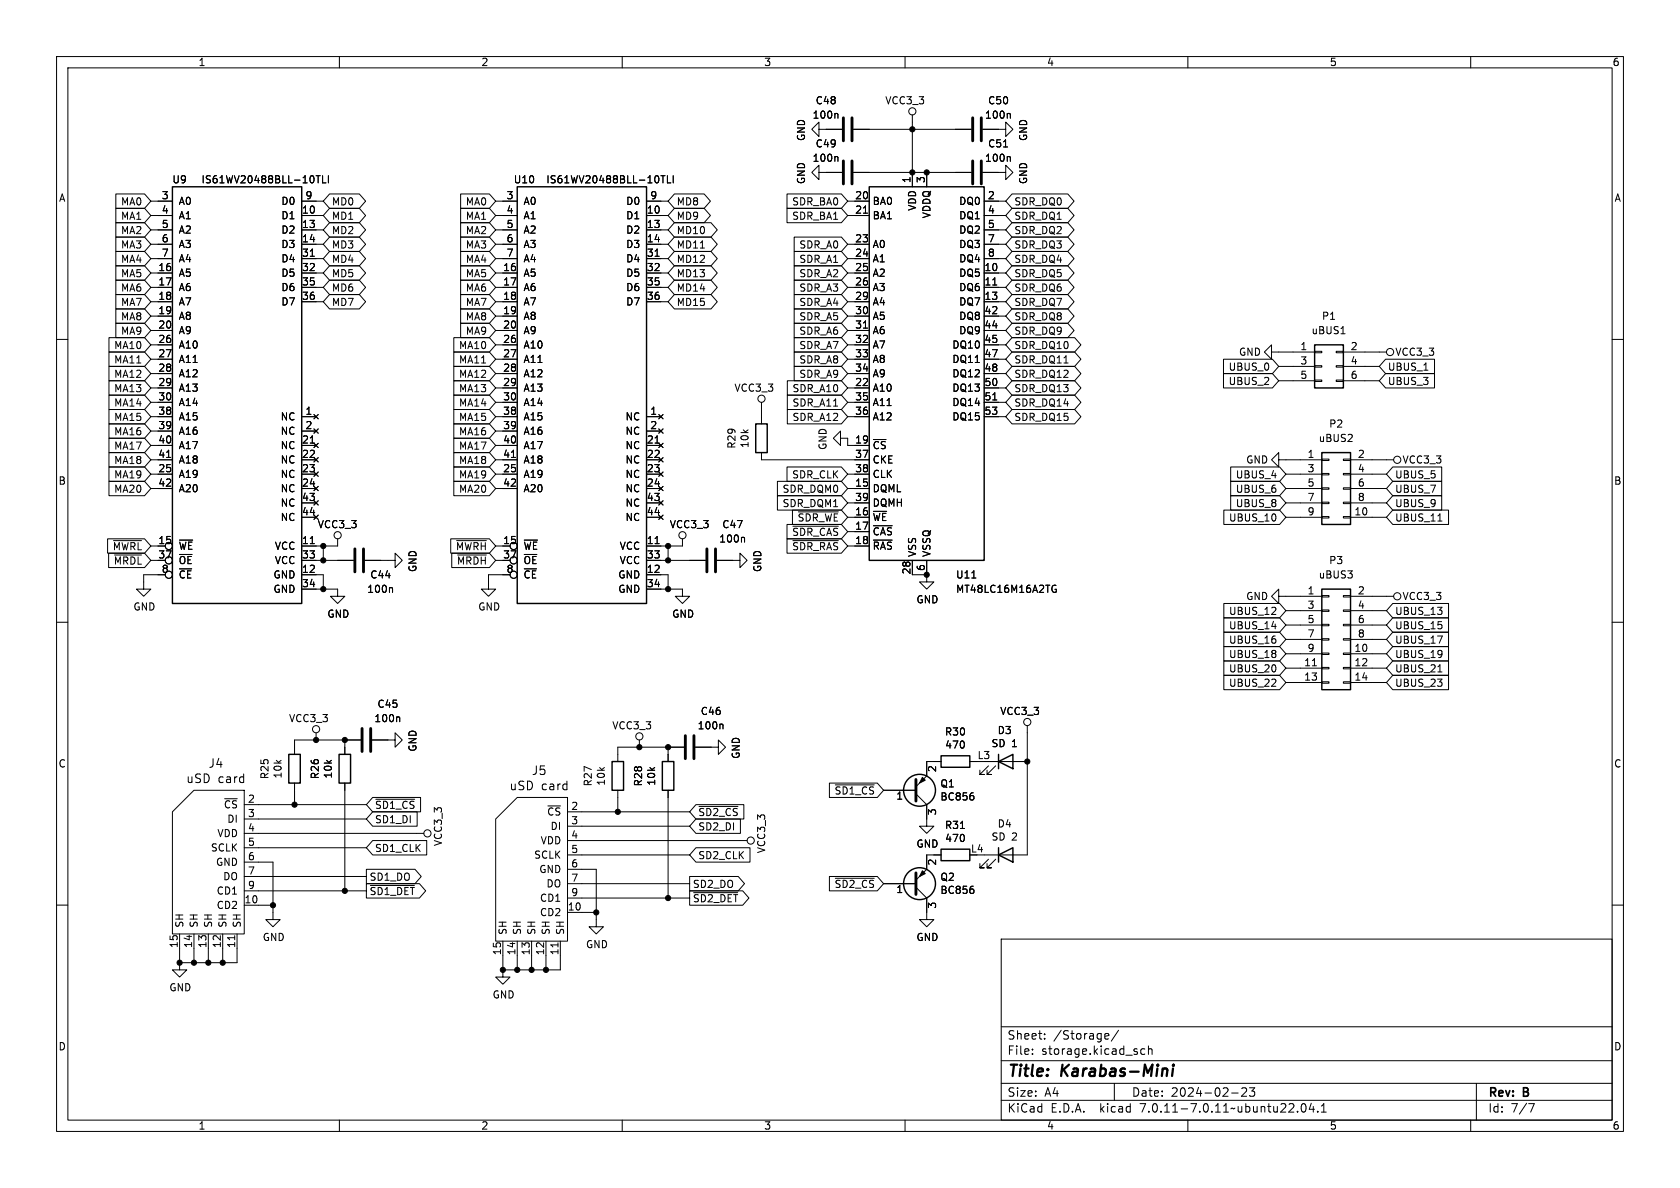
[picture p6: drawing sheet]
<svg xmlns="http://www.w3.org/2000/svg" width="297mm" height="210mm" viewBox="0 0 297 210" stroke-linecap="round" stroke-linejoin="round" font-family="sans-serif">
<g fill="none" stroke="#000" stroke-width=".18">
<path d="M10 10h277v190h-277zM12 12h273v186h-273zM60 10v2M110 10v2M160 10v2M210 10v2M260 10v2M20.5 39.4h5.1l1.1 1.2-1.1 1.3h-5.1zM20.5 34.3h5.1l1.1 1.3-1.1 1.2h-5.1zM20.5 36.8h5.1l1.1 1.3-1.1 1.3h-5.1zM26.7 38.1h3.8M26.7 35.6h3.8"/>
<path d="M53.3 38.1h3.8M53.3 35.6h3.8M55.9 31.1h.7M56.2 31.1v1.2M57 31.1v1.2h.6M58.1 31.1v1.2M58.3 34.3h5.2l1.1 1.3-1.1 1.2h-5.2l-1.2-1.2zM58.3 39.4h5.2l1.1 1.2-1.1 1.3h-5.2l-1.2-1.3zM58.3 36.8h5.2l1.1 1.3-1.1 1.3h-5.2l-1.2-1.3zM81.4 39.4h5.1l1.1 1.2-1.1 1.3h-5.1zM81.4 36.8h5.1l1.1 1.3-1.1 1.3h-5.1zM81.4 34.3h5.1l1.1 1.3-1.1 1.2h-5.1z"/>
<path d="M87.6 38.1h3.8M87.6 35.6h3.8M114.3 38.1h3.8M114.3 35.6h3.8M116.8 31.1h.8M117.2 31.1v1.2M118 31.1v1.2h.6M119 31.1v1.2M119.2 36.8h5.3l1.1 1.3-1.1 1.3h-5.3l-1.1-1.3zM119.2 39.4h6.5l1.1 1.2-1.1 1.3h-6.5l-1.1-1.3zM119.2 34.3h5.3l1.1 1.3-1.1 1.2h-5.3l-1.1-1.2zM139.1 36.8h9.6l1.2 1.3-1.2 1.3h-9.6z"/>
<path d="M139.1 34.3h9.6l1.2 1.3-1.2 1.2h-9.6zM144.8 22.9v-1.3l-1.3 1.3 1.3 1.2v-1.2h4M144.8 30.5v-1.3l-1.3 1.3 1.3 1.3v-1.3h4M148 20.1l.1 .1v.7M148 27.7l.1 .2v.6M149.9 38.1h3.8M149.9 35.6h3.8M150.9 22.9h20.8M150.9 30.5h20.8M152.6 37.7h.8M161.3 20.3v12.7M163.8 30.5v2.5"/>
<path d="M173.7 30.5h4.1v1.3l1.3-1.3-1.3-1.3v1.3M173.7 22.9h4.1v1.2l1.3-1.2-1.3-1.3v1.3M174 38.1h3.8M174 35.6h3.8M177.4 26h.7M178.4 27.7l.2 .2v.6M178.4 20.1l.2 .1v.7M178.9 39.4h9.9l1.1 1.2-1.1 1.3h-9.9l-1.1-1.3zM178.9 34.3h9.9l1.1 1.3-1.1 1.2h-9.9l-1.1-1.2zM178.9 36.8h9.9l1.1 1.3-1.1 1.3h-9.9l-1.1-1.3zM10 60h2M19.3 59.7h6.3l1.1 1.3-1.1 1.2h-6.3z"/>
<path d="M20.5 54.6h5.1l1.1 1.3-1.1 1.3h-5.1zM20.5 52.1h5.1l1.1 1.2-1.1 1.3h-5.1zM20.5 41.9h5.1l1.1 1.3-1.1 1.3h-5.1zM20.5 47h5.1l1.1 1.3-1.1 1.2h-5.1zM20.5 49.5h5.1l1.1 1.3-1.1 1.3h-5.1zM20.5 44.4h5.1l1.1 1.3-1.1 1.3h-5.1zM20.5 57.1h5.1l1.1 1.3-1.1 1.3h-5.1zM26.7 40.6h3.8M26.7 43.2h3.8M26.7 48.3h3.8M26.7 50.8h3.8M26.7 53.3h3.8"/>
<path d="M26.7 55.9h3.8M26.7 58.4h3.8M26.7 45.7h3.8M53.3 40.6h3.8M53.3 43.2h3.8M53.3 48.3h3.8M53.3 50.8h3.8M53.3 53.3h3.8M53.3 45.7h3.8M54.9 45.3h.7M58.3 52.1h5.2l1.1 1.2-1.1 1.3h-5.2l-1.2-1.3zM58.3 44.4h5.2l1.1 1.3-1.1 1.3h-5.2l-1.2-1.3z"/>
<path d="M58.3 41.9h5.2l1.1 1.3-1.1 1.3h-5.2l-1.2-1.3zM58.3 47h5.2l1.1 1.3-1.1 1.2h-5.2l-1.2-1.2zM58.3 49.5h5.2l1.1 1.3-1.1 1.3h-5.2l-1.2-1.3zM80.2 59.7h6.3l1.1 1.3-1.1 1.2h-6.3zM81.4 57.1h5.1l1.1 1.3-1.1 1.3h-5.1zM81.4 44.4h5.1l1.1 1.3-1.1 1.3h-5.1zM81.4 41.9h5.1l1.1 1.3-1.1 1.3h-5.1zM81.4 52.1h5.1l1.1 1.2-1.1 1.3h-5.1zM81.4 54.6h5.1l1.1 1.3-1.1 1.3h-5.1zM81.4 47h5.1l1.1 1.3-1.1 1.2h-5.1zM81.4 49.5h5.1l1.1 1.3-1.1 1.3h-5.1zM87.6 40.6h3.8"/>
<path d="M87.6 43.2h3.8M87.6 48.3h3.8M87.6 50.8h3.8M87.6 53.3h3.8M87.6 55.9h3.8M87.6 58.4h3.8M87.6 45.7h3.8M114.3 40.6h3.8M114.3 43.2h3.8M114.3 48.3h3.8M114.3 50.8h3.8M114.3 53.3h3.8"/>
<path d="M114.3 45.7h3.8M115.8 45.3h.7M119.2 52.1h6.5l1.1 1.2-1.1 1.3h-6.5l-1.1-1.3zM119.2 47h6.5l1.1 1.3-1.1 1.2h-6.5l-1.1-1.2zM119.2 49.5h6.5l1.1 1.3-1.1 1.3h-6.5l-1.1-1.3zM119.2 44.4h6.5l1.1 1.3-1.1 1.3h-6.5l-1.1-1.3zM119.2 41.9h6.5l1.1 1.3-1.1 1.3h-6.5l-1.1-1.3zM123.8 43.9h.7M140.4 44.4h8.3l1.2 1.3-1.2 1.3h-8.3zM140.4 41.9h8.3l1.2 1.3-1.2 1.3h-8.3zM140.4 47h8.3l1.2 1.3-1.2 1.2h-8.3zM140.4 57.1h8.3l1.2 1.3-1.2 1.3h-8.3z"/>
<path d="M140.4 49.5h8.3l1.2 1.3-1.2 1.3h-8.3zM140.4 59.7h8.3l1.2 1.3-1.2 1.2h-8.3zM140.4 52.1h8.3l1.2 1.2-1.2 1.3h-8.3zM140.4 54.6h8.3l1.2 1.3-1.2 1.3h-8.3zM149.9 43.2h3.8M149.9 48.3h3.8M149.9 50.8h3.8M149.9 53.3h3.8M149.9 55.9h3.8M149.9 58.4h3.8M149.9 45.7h3.8M152.6 58h.8"/>
<path d="M174 40.6h3.8M174 43.2h3.8M174 48.3h3.8M174 50.8h3.8M174 53.3h3.8M174 55.9h3.8M174 58.4h3.8M174 45.7h3.8M175.5 50.4h.7M178.9 57.1h9.9l1.1 1.3-1.1 1.3h-9.9l-1.1-1.3zM178.9 47h9.9l1.1 1.3-1.1 1.2h-9.9l-1.1-1.2zM178.9 41.9h9.9l1.1 1.3-1.1 1.3h-9.9l-1.1-1.3z"/>
<path d="M178.9 44.4h9.9l1.1 1.3-1.1 1.3h-9.9l-1.1-1.3zM178.9 49.5h9.9l1.1 1.3-1.1 1.3h-9.9l-1.1-1.3zM178.9 54.6h9.9l1.1 1.3-1.1 1.3h-9.9l-1.1-1.3zM178.9 59.7h11.1l1.1 1.3-1.1 1.2h-11.1l-1.1-1.2zM178.9 52.1h9.9l1.1 1.2-1.1 1.3h-9.9l-1.1-1.3zM237.1 59h.7M285 60h2M19.3 72.4h6.3l1.1 1.3-1.1 1.2h-6.3zM19.3 69.8h6.3l1.1 1.3-1.1 1.3h-6.3zM19.3 77.5h6.3l1.1 1.2-1.1 1.3h-6.3zM19.3 74.9h6.3l1.1 1.3-1.1 1.3h-6.3zM19.3 67.3h6.3l1.1 1.3-1.1 1.3h-6.3z"/>
<path d="M19.3 64.8h6.3l1.1 1.2-1.1 1.3h-6.3zM19.3 62.2h6.3l1.1 1.3-1.1 1.3h-6.3zM26.7 73.7h3.8M26.7 76.2h3.8M26.7 78.7h3.8M26.7 61h3.8M26.7 63.5h3.8M26.7 66h3.8M26.7 68.6h3.8M26.7 71.1h3.8M53.3 73.7h2.6M53.3 76.2h2.6"/>
<path d="M53.3 78.7h2.6M54.9 78.3h.7M55.5 73.3l.8 .7M55.5 75.8l.8 .8M55.5 78.4l.8 .7M56.3 73.3l-.8 .7M56.3 75.8l-.8 .8M56.3 78.4l-.8 .7M80.2 64.8h6.3l1.1 1.2-1.1 1.3h-6.3zM80.2 72.4h6.3l1.1 1.3-1.1 1.2h-6.3zM80.2 77.5h6.3l1.1 1.2-1.1 1.3h-6.3zM80.2 74.9h6.3l1.1 1.3-1.1 1.3h-6.3z"/>
<path d="M80.2 69.8h6.3l1.1 1.3-1.1 1.3h-6.3zM80.2 67.3h6.3l1.1 1.3-1.1 1.3h-6.3zM80.2 62.2h6.3l1.1 1.3-1.1 1.3h-6.3zM87.6 73.7h3.8M87.6 76.2h3.8M87.6 78.7h3.8M87.6 61h3.8M87.6 63.5h3.8M87.6 66h3.8M87.6 68.6h3.8M87.6 71.1h3.8M114.3 73.7h2.5"/>
<path d="M114.3 76.2h2.5M114.3 78.7h2.5M115.8 78.3h.7M116.5 73.3l.7 .7M116.5 75.8l.7 .8M116.5 78.4l.7 .7M117.2 73.3l-.7 .7M117.2 75.8l-.7 .8M117.2 78.4l-.7 .7M134.6 71.1v3.8M139.2 67.3h9.5l1.2 1.3-1.2 1.3h-9.5zM139.2 69.8h9.5l1.2 1.3-1.2 1.3h-9.5z"/>
<path d="M139.2 72.4h9.5l1.2 1.3-1.2 1.2h-9.5zM140.4 64.8h8.3l1.2 1.2-1.2 1.3h-8.3zM140.4 62.2h8.3l1.2 1.3-1.2 1.3h-8.3zM148.6 77.5v-1.3l-1.3 1.3 1.3 1.2v-1.2h1.3v1.2h3.8M149.9 73.7h3.8M149.9 61h3.8M149.9 63.5h3.8M149.9 66h3.8M149.9 68.6h3.8M149.9 71.1h3.8M174 73.7h3.8M174 61h3.8"/>
<path d="M174 63.5h3.8M174 66h3.8M174 68.6h3.8M174 71.1h3.8M175.5 70.7h.7M178.9 64.8h11.1l1.1 1.2-1.1 1.3h-11.1l-1.1-1.3zM178.9 62.2h11.1l1.1 1.3-1.1 1.3h-11.1l-1.1-1.3zM178.9 69.8h11.1l1.1 1.3-1.1 1.3h-11.1l-1.1-1.3zM178.9 67.3h11.1l1.1 1.3-1.1 1.3h-11.1l-1.1-1.3zM178.9 72.4h11.1l1.1 1.3-1.1 1.2h-11.1l-1.1-1.2zM216.3 63.5h8.6l1.2 1.3-1.2 1.2h-8.6zM216.3 66h8.6l1.2 1.3-1.2 1.3h-8.6z"/>
<path d="M224.8 62.2v-1.2l-1.3 1.2 1.3 1.3v-1.3h7.6M226.1 64.8h6.3M226.1 67.3h6.3M232.4 67.2h1.3v.2h-1.3zM232.4 64.6h1.3v.3h-1.3zM232.4 62.1h1.3v.3h-1.3zM236.2 67.2h1.3v.2h-1.3zM236.2 64.6h1.3v.3h-1.3zM236.2 62.1h1.3v.3h-1.3zM237.5 62.2h7.6M237.5 64.8h6.3M237.5 67.3h6.3"/>
<path d="M245 63.5h8.6v2.5h-8.6l-1.2-1.2zM245 66h8.6v2.6h-8.6l-1.2-1.3zM251.7 65.4h.7M19 95.2h6.6l1.1 1.3-1.1 1.3h-6.6zM19.2 97.8h6.4l1.1 1.3-1.1 1.2h-6.4zM19.3 82.5h6.3l1.1 1.3-1.1 1.3h-6.3zM19.3 85.1h6.3l1.1 1.3-1.1 1.2h-6.3zM19.3 80h6.3l1.1 1.3-1.1 1.3h-6.3zM20.1 95.6h4.9M20.2 98.1h4.8M26.7 81.3h3.8M26.7 99.1h1.2"/>
<path d="M26.7 83.8h3.8M26.7 86.4h3.8M29.5 80.9h.7M31.7 95.5h2.4M53.3 81.3h2.6M53.3 99.1h9.2M53.3 91.4h2.6M53.3 83.8h2.6M53.3 86.4h2.6M53.3 88.9h2.6M54.9 96.1h.7M55.5 80.9l.8 .8"/>
<path d="M55.5 83.4l.8 .8M55.5 86l.8 .7M55.5 88.5l.8 .8M55.5 91.1l.8 .7M56.3 80.9l-.8 .8M56.3 83.4l-.8 .8M56.3 86l-.8 .7M56.3 88.5l-.8 .8M56.3 91.1l-.8 .7M57.1 96.5v2.6M59.7 95.3v1.2h-6.4M64.5 99.1h5.3v1.2l1.3-1.2-1.3-1.3v1.3"/>
<path d="M79.7 95.2h6.8l1.1 1.3-1.1 1.3h-6.8zM79.9 97.8h6.6l1.1 1.3-1.1 1.2h-6.6zM80.2 80h6.3l1.1 1.3-1.1 1.3h-6.3zM80.2 85.1h6.3l1.1 1.3-1.1 1.2h-6.3zM80.2 82.5h6.3l1.1 1.3-1.1 1.3h-6.3zM80.7 95.6h5.3M80.9 98.1h5.1M87.6 81.3h3.8M87.6 99.1h1.3M87.6 83.8h3.8M87.6 86.4h3.8M90.4 80.9h.7"/>
<path d="M92.7 95.5h2.3M114.3 81.3h2.5M114.3 99.1h10.4M114.3 91.4h2.5M114.3 83.8h2.5M114.3 86.4h2.5M114.3 88.9h2.5M115.8 96.1h.7M116.5 80.9l.7 .8M116.5 83.4l.7 .8M116.5 86l.7 .7M116.5 88.5l.7 .8"/>
<path d="M116.5 91.1l.7 .7M117.2 80.9l-.7 .8M117.2 83.4l-.7 .8M117.2 86l-.7 .7M117.2 88.5l-.7 .8M117.2 91.1l-.7 .7M118.1 96.5v2.6M120.6 95.3v1.2h-6.3M126.7 99.1h4.1v1.2l1.3-1.2-1.3-1.3v1.3M131.4 95l.2 .2v.6M134.6 80v1.3h19.1M137.4 87.6h11.3l1.2 1.3-1.2 1.3h-11.3z"/>
<path d="M137.4 85.1h11.3l1.2 1.3-1.2 1.2h-11.3zM139.1 95.2h9.6l1.2 1.3-1.2 1.3h-9.6zM139.1 82.5h9.6l1.2 1.3-1.2 1.3h-9.6zM139.1 92.7h9.6l1.2 1.3-1.2 1.3h-9.6zM140.1 90.2h8.6l1.2 1.2-1.2 1.3h-8.6zM140.2 95.6h8M140.2 93h8M141.1 90.5h7.1M149.9 83.8h3.8M149.9 86.4h3.8M149.9 88.9h3.8M149.9 96.5h3.8"/>
<path d="M149.9 94h3.8M151.1 91.4h2.6M154.4 95.5h3.3M154.4 92.9h3.3M161.3 99.1v2.5h2.5M163.8 99.1v2.5M216.4 90.2h9.8l1.1 1.2-1.1 1.3h-9.8zM217.6 85.1h8.6l1.1 1.3-1.1 1.2h-8.6zM217.6 82.5h8.6l1.1 1.3-1.1 1.3h-8.6zM217.6 87.6h8.6l1.1 1.3-1.1 1.3h-8.6zM226.1 81.3v-1.3l-1.3 1.3 1.3 1.3v-1.3h7.6M227.3 91.4h6.4"/>
<path d="M227.3 83.8h6.4M227.3 86.4h6.4M227.3 88.9h6.4M233.7 91.3h1.2v.3h-1.2zM233.7 88.8h1.2v.2h-1.2zM233.7 86.2h1.2v.3h-1.2zM233.7 83.7h1.2v.2h-1.2zM233.7 81.2h1.2v.2h-1.2zM237.5 91.3h1.3v.3h-1.3zM237.5 88.8h1.3v.2h-1.3zM237.5 86.2h1.3v.3h-1.3zM237.5 83.7h1.3v.2h-1.3z"/>
<path d="M237.5 81.2h1.3v.2h-1.3zM238.8 81.3h7.6M238.8 91.4h6.3M238.8 83.8h6.3M238.8 86.4h6.3M238.8 88.9h6.3M246.2 90.2h9.9v2.5h-9.9l-1.1-1.3zM246.2 87.6h8.7v2.6h-8.7l-1.1-1.3zM246.2 85.1h8.7v2.5h-8.7l-1.1-1.2zM246.2 82.5h8.7v2.6h-8.7l-1.1-1.3zM254.2 92.1h.7M10 110h2"/>
<path d="M29.2 101.6h-3.8v2.5h1.3l-1.3 1.3-1.3-1.3h1.3M53.3 104.1h6.4v1.3h1.3l-1.3 1.3-1.3-1.3h1.3M53.3 101.6h3.8v2.5M69.2 103.9l.2 .2v.6M90.2 101.6h-3.8v2.5h1.2l-1.2 1.3-1.3-1.3h1.3M114.3 104.1h6.3v1.3h1.3l-1.3 1.3-1.2-1.3h1.2M114.3 101.6h3.8v2.5M163.8 101.6v1.3h1.3l-1.3 1.2-1.2-1.2h1.2M171.8 102.2h.7M186.2 103.5h.5M186.5 104.2h.2v.4l-.2 .1h-.3M216.4 111.8h9.8l1.1 1.2-1.1 1.3h-9.8z"/>
<path d="M216.4 119.4h9.8l1.1 1.3-1.1 1.2h-9.8zM216.4 106.7h9.8l1.1 1.3-1.1 1.2h-9.8zM216.4 116.8h9.8l1.1 1.3-1.1 1.3h-9.8zM216.4 114.3h9.8l1.1 1.3-1.1 1.2h-9.8zM216.4 109.2h9.8l1.1 1.3-1.1 1.3h-9.8zM224.8 110.7h.8M226.1 105.4v-1.3l-1.3 1.3 1.3 1.3v-1.3h7.6M227.3 115.6h6.4M227.3 118.1h6.4M227.3 108h6.4M227.3 110.5h6.4M227.3 113h6.4"/>
<path d="M232 117.7h.7M233.7 118h1.2v.2h-1.2zM233.7 115.4h1.2v.3h-1.2zM233.7 112.9h1.2v.3h-1.2zM233.7 110.4h1.2v.2h-1.2zM233.7 107.8h1.2v.3h-1.2zM233.7 105.3h1.2v.2h-1.2zM237.5 118h1.3v.2h-1.3zM237.5 115.4h1.3v.3h-1.3zM237.5 112.9h1.3v.3h-1.3zM237.5 110.4h1.3v.2h-1.3zM237.5 107.8h1.3v.3h-1.3z"/>
<path d="M237.5 105.3h1.3v.2h-1.3zM238.8 105.4h7.6M238.8 115.6h6.3M238.8 118.1h6.3M238.8 108h6.3M238.8 110.5h6.3M238.8 113h6.3M246.2 114.3h9.9v2.5h-9.9l-1.1-1.2zM246.2 116.8h9.9v2.6h-9.9l-1.1-1.3zM246.2 119.4h9.9v2.5h-9.9l-1.1-1.2zM246.2 111.8h9.9v2.5h-9.9l-1.1-1.3zM246.2 109.2h9.9v2.6h-9.9l-1.1-1.3z"/>
<path d="M246.2 106.7h9.9v2.5h-9.9l-1.1-1.2zM254.1 112.4h.9l-.6 1.3M254.2 118.8h.7M285 110h2M52.1 138.4v3.8M55.9 129.5v1.3M61 130.8v2.6M61 138.4v19.1M63.8 130.8h-11.7v2.6M65.8 130.8h4v1.3l1.3-1.3-1.3-1.3v1.3M70.5 126.7l.2 .2v.7M109.2 139.7v3.8"/>
<path d="M113 130.8v1.3M118.1 132.1v2.5M118.1 139.7v19.1M120.9 132.1h-11.7v2.5M122.9 132.1h4.1v1.3l1.3-1.3-1.3-1.3v1.3M127.6 128l.2 .2v.6M146.6 138.4h8.5l1.1 1.3-1.1 1.3h-8.5zM147.7 138.7h6.9M156.2 139.7h5.7M166.4 134.6h-2.6v2.6l-1.9 1.9M171.4 134.6h1.3M174 134.6h7.6"/>
<path d="M174.8 135.4l-1.6 1.5h.8h-.8v-.8M176 135.4l-1.5 1.5h.8h-.8v-.8M181.6 128.3v22.8h-7.6M227.3 120.7h6.4M233.7 120.5h1.2v.3h-1.2zM237.5 120.5h1.3v.3h-1.3zM238.8 120.7h6.3M10 160h2M30.5 143.5l3.8-3.8h8.9v25.4h-12.7zM43.2 152.4h5.1v10.2h1.2l-1.2 1.2-1.3-1.2h1.3M43.2 142.2h21.6M43.2 144.8h21.6"/>
<path d="M43.2 147.3h31.7M43.2 149.9h21.6M43.2 154.9h21.6M43.2 157.5h21.6M64.8 153.7h8.6l1.1 1.2-1.1 1.3h-8.6zM64.8 156.2h9.3l1.2 1.3-1.2 1.3h-9.3zM65.5 156.5h7.8M65.9 141h8.5v2.5h-8.5l-1.1-1.3zM65.9 143.5h7.8v2.6h-7.8l-1.1-1.3zM65.9 148.6h9.5v2.5h-9.5l-1.1-1.2zM66.4 141.3h6.9M87.6 144.8l3.8-3.8h8.9v25.4h-12.7z"/>
<path d="M100.3 153.7h5.1v10.1h1.3l-1.3 1.3-1.3-1.3h1.3M100.3 151.1h21.6M100.3 156.2h21.6M100.3 148.6h31.8M100.3 143.5h21.6M100.3 146.1h21.6M100.3 158.8h21.6M121.9 157.5h9.4l1.1 1.3-1.1 1.2h-9.4zM121.9 154.9h8.6l1.1 1.3-1.1 1.3h-8.6zM122.6 157.8h7.8M123 144.8h7.9v2.5h-7.9l-1.1-1.2zM123 142.2h8.5v2.6h-8.5l-1.1-1.3z"/>
<path d="M123 149.9h9.6v2.5h-9.6l-1.1-1.3zM123.6 142.6h6.9M146.6 154.9h8.5l1.1 1.3-1.1 1.3h-8.5zM147.7 155.3h6.9M156.2 156.2h5.7M161.9 156.8l1.9 2v3.8h1.3l-1.3 1.2-1.2-1.2h1.2M161.9 140.3l1.9 1.9v3.9h1.3l-1.3 1.2-1.2-1.2h1.2M166.4 151.1h-2.6v2.6l-1.9 1.9M169.8 146.5h.7M172.1 157.2l.1 .2-.1 .5M172.1 140.7l.1 .2-.1 .5M174.8 151.9l-1.6 1.5h.8h-.8v-.7"/>
<path d="M176 151.9l-1.5 1.5h.8h-.8v-.7M285 160h2M31.7 170.2v1.3h1.3l-1.3 1.2-1.2-1.2h1.2M31.7 165.1v5.1M34.3 165.1v5.1M36.8 165.1v5.1M39.4 165.1v5.1M41.5 165.4v.7M41.9 165.1v5.1h-10.2M43.2 160h5.1M88.9 171.5v1.2h1.3l-1.3 1.3-1.3-1.3h1.3M88.9 166.4v5.1"/>
<path d="M91.4 166.4v5.1M94 166.4v5.1M96.5 166.4v5.1M98.6 166.7v.7M99.1 166.4v5.1h-10.2M100.3 161.3h5.1M177 166h108v32h-108zM60 198v2M110 198v2M160 198v2M177 194.5h108M177 191.5h108"/>
<path d="M177 187.5h108M177 181.5h108M182.5 186.3v.1M182.5 185.5v.1M184.7 183.6v.1M184.7 182.8v.1M195.4 183.6h.6M195.4 182.8l.4-.1 .2 .4-.7 .1M197 191.5v3M197.7 182.1l-1.2 2M202.4 185.5l-.4-.1-.3 .3v.4l.1 .2h.6M203 185.5l.2-.1 .4 .1 .1 .9"/>
<path d="M203 184.9v1.5M210 198v2M217.7 193.2h1.2M219.5 192.4l.6-.1 .2 .1 .1 .3-.9 1.1h.9M220.9 192.3h.9l-.5 .6 .4 .1v.7l-.2 .1h-.4l-.2-.1M229.4 196.5v.1M230.2 195.2l.2-.1a.81 .81 0 0 1 .6 .6 .81 .81 0 0 1-.3 .8l-.2 .1a.81 .81 0 0 1-.3-1.4zM231.8 195l-.3 1.1h.9M232.2 195.6v1M233 196.5v.1M233.6 196.6h.9M233.6 195.5l.4-.4v1.5"/>
<path d="M260 198v2M261 191.5v6.5M270.2 195.1h1l-.6 1.5"/>
<circle cx="161.3" cy="19.7" r=".63"/>
<circle cx="134.6" cy="70.5" r=".63"/>
<circle cx="245.7" cy="62.2" r=".63"/>
<circle cx="29.8" cy="99.1" r=".63"/>
<circle cx="29.8" cy="96.5" r=".63"/>
<circle cx="59.7" cy="94.6" r=".63"/>
<circle cx="90.8" cy="96.5" r=".63"/>
<circle cx="90.8" cy="99.1" r=".63"/>
<circle cx="120.6" cy="94.6" r=".63"/>
<circle cx="247" cy="81.3" r=".63"/>
<circle cx="29.8" cy="101.6" r=".63"/>
<circle cx="90.8" cy="101.6" r=".63"/>
<circle cx="247" cy="105.4" r=".63"/>
<circle cx="55.9" cy="128.9" r=".63"/>
<circle cx="113" cy="130.2" r=".63"/>
<circle cx="181.6" cy="127.6" r=".63"/>
<circle cx="75.6" cy="147.3" r=".63"/>
<circle cx="132.7" cy="148.6" r=".63"/>
</g>
<path d="M206.3 189v1.2M207.4 188.9l-.2 1.3M207.5 188.2l-.1 .2M207.5 188.2l-.2 .1 .1 .1M207.5 188.2v.1l-.1 .1" fill="none" stroke="#000" stroke-width=".4"/>
<g fill="none" stroke="#000" stroke-width=".51">
<path d="M149.1 20.8v4.1M149.1 28.4v4.1M150.6 20.8v4.1M150.6 28.4v4.1M172 20.8v4.1M172 28.4v4.1M173.5 20.8v4.1M173.5 28.4v4.1M62.7 97v4.1M64.3 97v4.1M125 97v4.1M126.5 97v4.1"/>
<path d="M64 128.8v4M65.5 128.8v4M121.2 130v4.1M122.7 130v4.1M161.9 137.8v3.8M161.9 154.3v3.8"/>
</g>
<g fill="none" stroke="#000" stroke-width=".25">
<path d="M30.5 33h22.8v73.7h-22.8zM91.4 33h22.9v73.7h-22.9zM153.7 33h20.3v66.1h-20.3zM133.6 74.9h2v5.1h-2zM232.4 61h5.1v7.6h-5.1zM233.7 80h5.1v12.7h-5.1zM233.7 104.1h5.1v17.8h-5.1zM51.1 133.4h2v5h-2zM59.9 133.4h2.1v5h-2.1zM108.2 134.6h2v5.1h-2zM117.1 134.6h2v5.1h-2zM166.4 133.6h5v2h-5z"/>
<path d="M176.5 134.6l2.6-1.2v2.5zM176.5 133.4v2.5M166.4 150.1h5v2h-5zM176.5 151.1l2.6-1.2v2.5zM176.5 149.9v2.5"/>
<circle cx="162.6" cy="139.7" r="2.82"/>
<circle cx="162.6" cy="156.2" r="2.82"/>
</g>
<g fill="#000" stroke="#000" stroke-width=".18">
<path d="M163.1 137.4l.5 .5-1 .5zM163.1 153.9l.5 .5-1 .5z"/>
<circle cx="161.3" cy="22.9" r=".46"/>
<circle cx="161.3" cy="30.5" r=".46"/>
<circle cx="163.8" cy="30.5" r=".46"/>
<circle cx="57.1" cy="96.5" r=".46"/>
<circle cx="57.1" cy="99.1" r=".46"/>
<circle cx="118.1" cy="96.5" r=".46"/>
<circle cx="118.1" cy="99.1" r=".46"/>
<circle cx="57.1" cy="104.1" r=".46"/>
<circle cx="118.1" cy="104.1" r=".46"/>
<circle cx="163.8" cy="101.6" r=".46"/>
<circle cx="55.9" cy="130.8" r=".46"/>
<circle cx="61" cy="130.8" r=".46"/>
<circle cx="113" cy="132.1" r=".46"/>
<circle cx="118.1" cy="132.1" r=".46"/>
<circle cx="181.6" cy="134.6" r=".46"/>
<circle cx="52.1" cy="142.2" r=".46"/>
<circle cx="61" cy="157.5" r=".46"/>
<circle cx="109.2" cy="143.5" r=".46"/>
<circle cx="118.1" cy="158.8" r=".46"/>
<circle cx="31.7" cy="170.2" r=".46"/>
<circle cx="34.3" cy="170.2" r=".46"/>
<circle cx="36.8" cy="170.2" r=".46"/>
<circle cx="39.4" cy="170.2" r=".46"/>
<circle cx="48.3" cy="160" r=".46"/>
<circle cx="88.9" cy="171.5" r=".46"/>
<circle cx="91.4" cy="171.5" r=".46"/>
<circle cx="94" cy="171.5" r=".46"/>
<circle cx="96.5" cy="171.5" r=".46"/>
<circle cx="105.4" cy="161.3" r=".46"/>
</g>
<g font-size="2.8">
<text x="178" y="190.9">Title:</text>
<text x="187.7" y="190.9">Karabas-Mini</text>
</g>
<g font-size="2.1">
<text x="36.8" y="135.9">J4</text>
<text x="93.9" y="137.2">J5</text>
<text x="32.8" y="138.6">uSD</text>
<text x="38.5" y="138.6">card</text>
<text x="90" y="139.9">uSD</text>
<text x="95.7" y="139.9">card</text>
<text x="178" y="184">Sheet:</text>
<text x="186.2" y="184">/Storage/</text>
<text x="178" y="186.7">File:</text>
<text x="184.1" y="186.7">storage.kicad_sch</text>
<text x="178" y="196.9">KiCad</text>
<text x="178" y="194.1">Size:</text>
<text x="184.7" y="194.1">A4</text>
<text x="185.7" y="196.9">E.D.A.</text>
<text x="194.6" y="196.9">kicad</text>
<text x="200" y="194.1">Date:</text>
<text x="201.8" y="196.9">7.0.11-7.0.11~ubuntu22.04.1</text>
<text x="207" y="194.1">2024-02-23</text>
<text x="263" y="194.3">Rev:</text>
<text x="263" y="196.9">Id:</text>
<text x="267.1" y="196.9">7/7</text>
<text x="269.4" y="194.3">B</text>
</g>
<g font-size="1.8">
<text x="35" y="11.9">1</text>
<text x="85" y="11.9">2</text>
<text x="135" y="11.9">3</text>
<text x="185" y="11.9">4</text>
<text x="235" y="11.9">5</text>
<text x="285" y="11.9">6</text>
<text x="143.6" y="21.2">100n</text>
<text x="144.1" y="18.6">C48</text>
<text x="156.4" y="18.6">VCC3_3</text>
<text x="174" y="21.2">100n</text>
<text x="174.6" y="18.6">C50</text>
<text x="142.5" y="25" transform="rotate(-90 142.5 25)">GND</text>
<text x="143.6" y="28.8">100n</text>
<text x="144.1" y="26.3">C49</text>
<text x="174" y="28.8">100n</text>
<text x="174.6" y="26.3">C51</text>
<text x="181.8" y="25" transform="rotate(-90 181.8 25)">GND</text>
<text x="10.3" y="35.9">A</text>
<text x="28.5" y="35.3">3</text>
<text x="30.4" y="32.6">U9</text>
<text x="35.5" y="32.6">IS61WV20488BLL-10TLI</text>
<text x="53.9" y="35.3">9</text>
<text x="89.5" y="35.3">3</text>
<text x="90.7" y="32.6">U10</text>
<text x="96.5" y="32.6">IS61WV20488BLL-10TLI</text>
<text x="114.9" y="35.3">9</text>
<text x="142.5" y="32.6" transform="rotate(-90 142.5 32.6)">GND</text>
<text x="151.1" y="35.3">20</text>
<text x="161" y="32.5" transform="rotate(-90 161 32.5)">1</text>
<text x="163.6" y="32.5" transform="rotate(-90 163.6 32.5)">3</text>
<text x="174.6" y="35.3">2</text>
<text x="181.8" y="32.6" transform="rotate(-90 181.8 32.6)">GND</text>
<text x="285.3" y="35.9">A</text>
<text x="21.3" y="41.6">MA2</text>
<text x="21.3" y="36.5">MA0</text>
<text x="21.3" y="39.1">MA1</text>
<text x="28.5" y="37.8">4</text>
<text x="28.5" y="40.4">5</text>
<text x="31.5" y="36.4">A0</text>
<text x="31.5" y="39">A1</text>
<text x="31.5" y="41.5">A2</text>
<text x="49.6" y="39">D1</text>
<text x="49.6" y="41.5">D2</text>
<text x="49.6" y="36.4">D0</text>
<text x="53.3" y="37.8">10</text>
<text x="53.3" y="40.4">13</text>
<text x="58.6" y="36.5">MD0</text>
<text x="58.6" y="41.6">MD2</text>
<text x="58.6" y="39.1">MD1</text>
<text x="82.2" y="41.6">MA2</text>
<text x="82.2" y="39.1">MA1</text>
<text x="82.2" y="36.5">MA0</text>
<text x="89.5" y="37.8">4</text>
<text x="89.5" y="40.4">5</text>
<text x="92.5" y="36.4">A0</text>
<text x="92.5" y="39">A1</text>
<text x="92.5" y="41.5">A2</text>
<text x="110.6" y="39">D1</text>
<text x="110.6" y="41.5">D2</text>
<text x="110.6" y="36.4">D0</text>
<text x="114.3" y="37.8">10</text>
<text x="114.3" y="40.4">13</text>
<text x="119.5" y="39.1">MD9</text>
<text x="119.5" y="41.6">MD10</text>
<text x="119.5" y="36.5">MD8</text>
<text x="139.9" y="39.1">SDR_BA1</text>
<text x="139.9" y="36.5">SDR_BA0</text>
<text x="151.1" y="37.8">21</text>
<text x="154.2" y="36.4">BA0</text>
<text x="154.2" y="39">BA1</text>
<text x="162.2" y="37.4" transform="rotate(-90 162.2 37.4)">VDD</text>
<text x="164.7" y="38.7" transform="rotate(-90 164.7 38.7)">VDDQ</text>
<text x="169.5" y="36.4">DQ0</text>
<text x="169.5" y="39">DQ1</text>
<text x="169.5" y="41.5">DQ2</text>
<text x="174.6" y="37.8">4</text>
<text x="174.6" y="40.4">5</text>
<text x="179.2" y="41.6">SDR_DQ2</text>
<text x="179.2" y="36.5">SDR_DQ0</text>
<text x="179.2" y="39.1">SDR_DQ1</text>
<text x="21.3" y="44.1">MA3</text>
<text x="21.3" y="46.7">MA4</text>
<text x="28.5" y="42.9">6</text>
<text x="28.5" y="45.5">7</text>
<text x="31.5" y="44">A3</text>
<text x="31.5" y="46.6">A4</text>
<text x="49.6" y="44">D3</text>
<text x="49.6" y="46.6">D4</text>
<text x="53.3" y="42.9">14</text>
<text x="53.3" y="45.5">31</text>
<text x="58.6" y="46.7">MD4</text>
<text x="58.6" y="44.1">MD3</text>
<text x="82.2" y="46.7">MA4</text>
<text x="82.2" y="44.1">MA3</text>
<text x="89.5" y="42.9">6</text>
<text x="89.5" y="45.5">7</text>
<text x="92.5" y="44">A3</text>
<text x="92.5" y="46.6">A4</text>
<text x="110.6" y="44">D3</text>
<text x="110.6" y="46.6">D4</text>
<text x="114.3" y="42.9">14</text>
<text x="114.3" y="45.5">31</text>
<text x="119.5" y="46.7">MD12</text>
<text x="119.5" y="44.1">MD11</text>
<text x="141.2" y="46.7">SDR_A1</text>
<text x="141.2" y="44.1">SDR_A0</text>
<text x="151.1" y="42.9">23</text>
<text x="151.1" y="45.5">24</text>
<text x="154.2" y="44">A0</text>
<text x="154.2" y="46.6">A1</text>
<text x="169.5" y="44">DQ3</text>
<text x="169.5" y="46.6">DQ4</text>
<text x="174.6" y="42.9">7</text>
<text x="174.6" y="45.5">8</text>
<text x="179.2" y="44.1">SDR_DQ3</text>
<text x="179.2" y="46.7">SDR_DQ4</text>
<text x="21.3" y="49.2">MA5</text>
<text x="21.3" y="51.8">MA6</text>
<text x="27.9" y="48">16</text>
<text x="27.9" y="50.5">17</text>
<text x="27.9" y="53.1">18</text>
<text x="31.5" y="49.1">A5</text>
<text x="31.5" y="51.7">A6</text>
<text x="49.6" y="49.1">D5</text>
<text x="49.6" y="51.7">D6</text>
<text x="53.3" y="48">32</text>
<text x="53.3" y="50.5">35</text>
<text x="53.3" y="53.1">36</text>
<text x="58.6" y="49.2">MD5</text>
<text x="58.6" y="51.8">MD6</text>
<text x="82.2" y="49.2">MA5</text>
<text x="82.2" y="51.8">MA6</text>
<text x="88.9" y="48">16</text>
<text x="88.9" y="50.5">17</text>
<text x="88.9" y="53.1">18</text>
<text x="92.5" y="49.1">A5</text>
<text x="92.5" y="51.7">A6</text>
<text x="110.6" y="49.1">D5</text>
<text x="110.6" y="51.7">D6</text>
<text x="114.3" y="48">32</text>
<text x="114.3" y="50.5">35</text>
<text x="114.3" y="53.1">36</text>
<text x="119.5" y="49.2">MD13</text>
<text x="119.5" y="51.8">MD14</text>
<text x="141.2" y="49.2">SDR_A2</text>
<text x="141.2" y="51.8">SDR_A3</text>
<text x="151.1" y="48">25</text>
<text x="151.1" y="50.5">26</text>
<text x="151.1" y="53.1">29</text>
<text x="154.2" y="49.1">A2</text>
<text x="154.2" y="51.7">A3</text>
<text x="169.5" y="49.1">DQ5</text>
<text x="169.5" y="51.7">DQ6</text>
<text x="173.9" y="48">10</text>
<text x="173.9" y="50.5">11</text>
<text x="173.9" y="53.1">13</text>
<text x="179.2" y="49.2">SDR_DQ5</text>
<text x="179.2" y="51.8">SDR_DQ6</text>
<text x="21.3" y="56.8">MA8</text>
<text x="21.3" y="54.3">MA7</text>
<text x="21.3" y="59.4">MA9</text>
<text x="27.9" y="55.6">19</text>
<text x="27.9" y="58.2">20</text>
<text x="31.5" y="54.2">A7</text>
<text x="31.5" y="56.7">A8</text>
<text x="31.5" y="59.3">A9</text>
<text x="49.6" y="54.2">D7</text>
<text x="58.6" y="54.3">MD7</text>
<text x="82.2" y="59.4">MA9</text>
<text x="82.2" y="54.3">MA7</text>
<text x="82.2" y="56.8">MA8</text>
<text x="88.9" y="55.6">19</text>
<text x="88.9" y="58.2">20</text>
<text x="92.5" y="54.2">A7</text>
<text x="92.5" y="56.7">A8</text>
<text x="92.5" y="59.3">A9</text>
<text x="110.6" y="54.2">D7</text>
<text x="119.5" y="54.3">MD15</text>
<text x="141.2" y="59.4">SDR_A6</text>
<text x="141.2" y="54.3">SDR_A4</text>
<text x="141.2" y="56.8">SDR_A5</text>
<text x="151.1" y="55.6">30</text>
<text x="151.1" y="58.2">31</text>
<text x="154.2" y="54.2">A4</text>
<text x="154.2" y="56.7">A5</text>
<text x="154.2" y="59.3">A6</text>
<text x="169.5" y="54.2">DQ7</text>
<text x="169.5" y="56.7">DQ8</text>
<text x="169.5" y="59.3">DQ9</text>
<text x="173.9" y="55.6">42</text>
<text x="173.9" y="58.2">44</text>
<text x="179.2" y="59.4">SDR_DQ9</text>
<text x="179.2" y="56.8">SDR_DQ8</text>
<text x="179.2" y="54.3">SDR_DQ7</text>
<text x="231.8" y="59.3">uBUS1</text>
<text x="233.6" y="56.7">P1</text>
<text x="20.1" y="61.9">MA10</text>
<text x="20.1" y="64.5">MA11</text>
<text x="27.9" y="60.7">26</text>
<text x="27.9" y="63.2">27</text>
<text x="27.9" y="65.8">28</text>
<text x="31.5" y="61.8">A10</text>
<text x="31.5" y="64.4">A11</text>
<text x="81" y="61.9">MA10</text>
<text x="81" y="64.5">MA11</text>
<text x="88.9" y="60.7">26</text>
<text x="88.9" y="63.2">27</text>
<text x="88.9" y="65.8">28</text>
<text x="92.5" y="61.8">A10</text>
<text x="92.5" y="64.4">A11</text>
<text x="141.2" y="64.5">SDR_A8</text>
<text x="141.2" y="61.9">SDR_A7</text>
<text x="151.1" y="60.7">32</text>
<text x="151.1" y="63.2">33</text>
<text x="151.1" y="65.8">34</text>
<text x="154.2" y="61.8">A7</text>
<text x="154.2" y="64.4">A8</text>
<text x="168.3" y="61.8">DQ10</text>
<text x="168.3" y="64.4">DQ11</text>
<text x="173.9" y="60.7">45</text>
<text x="173.9" y="63.2">47</text>
<text x="173.9" y="65.8">48</text>
<text x="179.2" y="64.5">SDR_DQ11</text>
<text x="179.2" y="61.9">SDR_DQ10</text>
<text x="217.1" y="65.7">UBUS_0</text>
<text x="218.9" y="63.1">GND</text>
<text x="229.8" y="62">1</text>
<text x="229.8" y="64.5">3</text>
<text x="238.7" y="62">2</text>
<text x="238.7" y="64.5">4</text>
<text x="245.3" y="65.7">UBUS_1</text>
<text x="246.6" y="63.1">VCC3_3</text>
<text x="20.1" y="69.5">MA13</text>
<text x="20.1" y="67">MA12</text>
<text x="27.9" y="68.3">29</text>
<text x="27.9" y="70.9">30</text>
<text x="31.5" y="66.9">A12</text>
<text x="31.5" y="69.4">A13</text>
<text x="31.5" y="72">A14</text>
<text x="81" y="67">MA12</text>
<text x="81" y="69.5">MA13</text>
<text x="88.9" y="68.3">29</text>
<text x="88.9" y="70.9">30</text>
<text x="92.5" y="66.9">A12</text>
<text x="92.5" y="69.4">A13</text>
<text x="92.5" y="72">A14</text>
<text x="129.7" y="69.4">VCC3_3</text>
<text x="140" y="69.5">SDR_A10</text>
<text x="141.2" y="67">SDR_A9</text>
<text x="151.1" y="68.3">22</text>
<text x="151.1" y="70.9">35</text>
<text x="154.2" y="69.4">A10</text>
<text x="154.2" y="66.9">A9</text>
<text x="154.2" y="72">A11</text>
<text x="168.3" y="66.9">DQ12</text>
<text x="168.3" y="69.4">DQ13</text>
<text x="168.3" y="72">DQ14</text>
<text x="173.9" y="68.3">50</text>
<text x="173.9" y="70.9">51</text>
<text x="179.2" y="67">SDR_DQ12</text>
<text x="179.2" y="69.5">SDR_DQ13</text>
<text x="217.1" y="68.3">UBUS_2</text>
<text x="229.8" y="67.1">5</text>
<text x="238.7" y="67.1">6</text>
<text x="245.3" y="68.3">UBUS_3</text>
<text x="20.1" y="74.6">MA15</text>
<text x="20.1" y="72.1">MA14</text>
<text x="20.1" y="77.2">MA16</text>
<text x="27.9" y="73.4">38</text>
<text x="27.9" y="75.9">39</text>
<text x="31.5" y="74.5">A15</text>
<text x="31.5" y="77.1">A16</text>
<text x="49.5" y="74.5">NC</text>
<text x="49.5" y="77.1">NC</text>
<text x="53.9" y="73.4">1</text>
<text x="53.9" y="75.9">2</text>
<text x="81" y="74.6">MA15</text>
<text x="81" y="77.2">MA16</text>
<text x="81" y="72.1">MA14</text>
<text x="88.9" y="73.4">38</text>
<text x="88.9" y="75.9">39</text>
<text x="92.5" y="74.5">A15</text>
<text x="92.5" y="77.1">A16</text>
<text x="110.5" y="74.5">NC</text>
<text x="110.5" y="77.1">NC</text>
<text x="114.9" y="73.4">1</text>
<text x="114.9" y="75.9">2</text>
<text x="140" y="72.1">SDR_A11</text>
<text x="140" y="74.6">SDR_A12</text>
<text x="151.1" y="73.4">36</text>
<text x="154.2" y="74.5">A12</text>
<text x="168.3" y="74.5">DQ15</text>
<text x="173.9" y="73.4">53</text>
<text x="179.2" y="72.1">SDR_DQ14</text>
<text x="179.2" y="74.6">SDR_DQ15</text>
<text x="234.9" y="75.8">P2</text>
<text x="20.1" y="82.2">MA18</text>
<text x="20.1" y="79.7">MA17</text>
<text x="27.9" y="83.6">25</text>
<text x="27.9" y="78.5">40</text>
<text x="27.9" y="81">41</text>
<text x="31.5" y="79.6">A17</text>
<text x="31.5" y="82.1">A18</text>
<text x="49.5" y="79.6">NC</text>
<text x="49.5" y="82.1">NC</text>
<text x="53.3" y="78.5">21</text>
<text x="53.3" y="81">22</text>
<text x="53.3" y="83.6">23</text>
<text x="81" y="79.7">MA17</text>
<text x="81" y="82.2">MA18</text>
<text x="88.9" y="83.6">25</text>
<text x="88.9" y="78.5">40</text>
<text x="88.9" y="81">41</text>
<text x="92.5" y="79.6">A17</text>
<text x="92.5" y="82.1">A18</text>
<text x="110.5" y="79.6">NC</text>
<text x="110.5" y="82.1">NC</text>
<text x="114.3" y="78.5">21</text>
<text x="114.3" y="81">22</text>
<text x="114.3" y="83.6">23</text>
<text x="130.2" y="79.4" transform="rotate(-90 130.2 79.4)">R29</text>
<text x="132.5" y="79.3" transform="rotate(-90 132.5 79.3)">10k</text>
<text x="146.3" y="79.6" transform="rotate(-90 146.3 79.6)">GND</text>
<text x="151.1" y="78.5">19</text>
<text x="151.1" y="81">37</text>
<text x="151.1" y="83.6">38</text>
<text x="154.2" y="79.6">~{CS}</text>
<text x="154.2" y="82.1">CKE</text>
<text x="220.2" y="82.1">GND</text>
<text x="231.1" y="81">1</text>
<text x="231.1" y="83.6">3</text>
<text x="233" y="78.3">uBUS2</text>
<text x="240" y="81">2</text>
<text x="240" y="83.6">4</text>
<text x="247.9" y="82.1">VCC3_3</text>
<text x="10.3" y="85.9">B</text>
<text x="20.1" y="84.8">MA19</text>
<text x="20.1" y="87.3">MA20</text>
<text x="27.9" y="86.1">42</text>
<text x="31.5" y="84.7">A19</text>
<text x="31.5" y="87.2">A20</text>
<text x="49.5" y="84.7">NC</text>
<text x="49.5" y="87.2">NC</text>
<text x="49.5" y="89.8">NC</text>
<text x="53.3" y="86.1">24</text>
<text x="53.3" y="88.6">43</text>
<text x="81" y="87.3">MA20</text>
<text x="81" y="84.8">MA19</text>
<text x="88.9" y="86.1">42</text>
<text x="92.5" y="84.7">A19</text>
<text x="92.5" y="87.2">A20</text>
<text x="110.5" y="84.7">NC</text>
<text x="110.5" y="87.2">NC</text>
<text x="110.5" y="89.8">NC</text>
<text x="114.3" y="86.1">24</text>
<text x="114.3" y="88.6">43</text>
<text x="138.2" y="89.9">SDR_DQM1</text>
<text x="138.2" y="87.3">SDR_DQM0</text>
<text x="139.9" y="84.8">SDR_CLK</text>
<text x="151.1" y="86.1">15</text>
<text x="151.1" y="88.6">39</text>
<text x="154.2" y="87.2">DQML</text>
<text x="154.2" y="84.7">CLK</text>
<text x="154.2" y="89.8">DQMH</text>
<text x="218.4" y="87.3">UBUS_6</text>
<text x="218.4" y="84.8">UBUS_4</text>
<text x="218.4" y="89.9">UBUS_8</text>
<text x="231.1" y="86.1">5</text>
<text x="231.1" y="88.6">7</text>
<text x="240" y="86.1">6</text>
<text x="240" y="88.6">8</text>
<text x="246.5" y="89.9">UBUS_9</text>
<text x="246.5" y="87.3">UBUS_7</text>
<text x="246.5" y="84.8">UBUS_5</text>
<text x="285.3" y="85.9">B</text>
<text x="49.5" y="92.3">NC</text>
<text x="53.3" y="91.2">44</text>
<text x="56.1" y="93.6">VCC3_3</text>
<text x="110.5" y="92.3">NC</text>
<text x="114.3" y="91.2">44</text>
<text x="118.3" y="93.6">VCC3_3</text>
<text x="127.6" y="93.6">C47</text>
<text x="139.9" y="94.9">~{SDR_CAS}</text>
<text x="140.9" y="92.4">~{SDR_WE}</text>
<text x="151.1" y="91.2">16</text>
<text x="151.1" y="93.7">17</text>
<text x="154.2" y="92.3">~{WE}</text>
<text x="154.2" y="94.8">~{CAS}</text>
<text x="217.2" y="92.4">UBUS_10</text>
<text x="231.1" y="91.2">9</text>
<text x="239.4" y="91.2">10</text>
<text x="246.5" y="92.4">UBUS_11</text>
<text x="19.8" y="97.5">~{MWRL}</text>
<text x="20" y="100">~{MRDL}</text>
<text x="27.9" y="96.3">15</text>
<text x="27.9" y="98.8">37</text>
<text x="28.5" y="101.3">8</text>
<text x="31.5" y="97.4">~{WE}</text>
<text x="31.5" y="99.9">~{OE}</text>
<text x="48.5" y="97.4">VCC</text>
<text x="48.5" y="99.9">VCC</text>
<text x="53.3" y="96.3">11</text>
<text x="53.3" y="101.3">12</text>
<text x="53.3" y="98.8">33</text>
<text x="73.8" y="101.2" transform="rotate(-90 73.8 101.2)">GND</text>
<text x="80.5" y="97.5">~{MWRH}</text>
<text x="80.7" y="100">~{MRDH}</text>
<text x="88.9" y="96.3">15</text>
<text x="88.9" y="98.8">37</text>
<text x="89.5" y="101.3">8</text>
<text x="92.5" y="97.4">~{WE}</text>
<text x="92.5" y="99.9">~{OE}</text>
<text x="109.5" y="97.4">VCC</text>
<text x="109.5" y="99.9">VCC</text>
<text x="114.3" y="96.3">11</text>
<text x="114.3" y="101.3">12</text>
<text x="114.3" y="98.8">33</text>
<text x="127" y="96.1">100n</text>
<text x="134.8" y="101.2" transform="rotate(-90 134.8 101.2)">GND</text>
<text x="139.9" y="97.5">~{SDR_RAS}</text>
<text x="151.1" y="96.3">18</text>
<text x="154.2" y="97.4">~{RAS}</text>
<text x="161" y="101.6" transform="rotate(-90 161 101.6)">28</text>
<text x="162.2" y="98.6" transform="rotate(-90 162.2 98.6)">VSS</text>
<text x="163.6" y="101" transform="rotate(-90 163.6 101)">6</text>
<text x="164.7" y="98.6" transform="rotate(-90 164.7 98.6)">VSSQ</text>
<text x="234.9" y="99.9">P3</text>
<text x="31.5" y="102.5">~{CE}</text>
<text x="48.3" y="102.5">GND</text>
<text x="48.3" y="105">GND</text>
<text x="53.3" y="103.9">34</text>
<text x="64.8" y="105">100n</text>
<text x="65.4" y="102.5">C44</text>
<text x="92.5" y="102.5">~{CE}</text>
<text x="109.2" y="102.5">GND</text>
<text x="109.2" y="105">GND</text>
<text x="114.3" y="103.9">34</text>
<text x="161.9" y="106.9">GND</text>
<text x="168.9" y="102.5">U11</text>
<text x="168.9" y="105">MT48LC16M16A2TG</text>
<text x="220.2" y="106.3">GND</text>
<text x="231.1" y="105.2">1</text>
<text x="231.1" y="107.7">3</text>
<text x="233" y="102.5">uBUS3</text>
<text x="240" y="105.2">2</text>
<text x="240" y="107.7">4</text>
<text x="247.9" y="106.3">VCC3_3</text>
<text x="23.5" y="108.1">GND</text>
<text x="57.8" y="109.4">GND</text>
<text x="84.5" y="108.1">GND</text>
<text x="118.7" y="109.4">GND</text>
<text x="217.2" y="114">UBUS_16</text>
<text x="217.2" y="108.9">UBUS_12</text>
<text x="217.2" y="111.4">UBUS_14</text>
<text x="231.1" y="110.2">5</text>
<text x="231.1" y="112.8">7</text>
<text x="240" y="110.2">6</text>
<text x="240" y="112.8">8</text>
<text x="246.5" y="114">UBUS_17</text>
<text x="246.5" y="111.4">UBUS_15</text>
<text x="246.5" y="108.9">UBUS_13</text>
<text x="217.2" y="119.1">UBUS_20</text>
<text x="217.2" y="116.5">UBUS_18</text>
<text x="230.5" y="117.9">11</text>
<text x="231.1" y="115.3">9</text>
<text x="239.4" y="115.3">10</text>
<text x="239.4" y="117.9">12</text>
<text x="246.5" y="116.5">UBUS_19</text>
<text x="246.5" y="119.1">UBUS_21</text>
<text x="66.6" y="125.3">C45</text>
<text x="217.2" y="121.6">UBUS_22</text>
<text x="230.5" y="120.4">13</text>
<text x="239.4" y="120.4">14</text>
<text x="246.5" y="121.6">UBUS_23</text>
<text x="51" y="127.9">VCC3_3</text>
<text x="66.1" y="127.9">100n</text>
<text x="108.2" y="129.1">VCC3_3</text>
<text x="123.2" y="129.1">100n</text>
<text x="123.8" y="126.6">C46</text>
<text x="167" y="130.2">R30</text>
<text x="176.3" y="130">D3</text>
<text x="176.7" y="126.6">VCC3_3</text>
<text x="10.3" y="135.9">C</text>
<text x="47.7" y="137.8" transform="rotate(-90 47.7 137.8)">R25</text>
<text x="50" y="137.7" transform="rotate(-90 50 137.7)">10k</text>
<text x="56.6" y="137.8" transform="rotate(-90 56.6 137.8)">R26</text>
<text x="58.9" y="137.7" transform="rotate(-90 58.9 137.7)">10k</text>
<text x="73.8" y="133" transform="rotate(-90 73.8 133)">GND</text>
<text x="131" y="134.2" transform="rotate(-90 131 134.2)">GND</text>
<text x="165.8" y="136.6" transform="rotate(-90 165.8 136.6)">2</text>
<text x="167" y="132.5">470</text>
<text x="172.7" y="134.3">L3</text>
<text x="175.2" y="132.3">SD 1</text>
<text x="285.3" y="135.9">C</text>
<text x="39.5" y="143.1">~{CS}</text>
<text x="43.7" y="142">2</text>
<text x="66.2" y="143.2">~{SD1_CS}</text>
<text x="100.9" y="143.3">2</text>
<text x="104.8" y="139.1" transform="rotate(-90 104.8 139.1)">R27</text>
<text x="107.1" y="139" transform="rotate(-90 107.1 139)">10k</text>
<text x="113.7" y="139.1" transform="rotate(-90 113.7 139.1)">R28</text>
<text x="116" y="139" transform="rotate(-90 116 139)">10k</text>
<text x="147.4" y="140.7">~{SD1_CS}</text>
<text x="158.4" y="141.7">1</text>
<text x="166.2" y="141.7">BC856</text>
<text x="166.2" y="139.4">Q1</text>
<text x="38.3" y="148.2">VDD</text>
<text x="40.1" y="145.6">DI</text>
<text x="43.7" y="144.5">3</text>
<text x="43.7" y="147.1">4</text>
<text x="43.7" y="149.6">5</text>
<text x="66.2" y="145.7">SD1_DI</text>
<text x="78.3" y="149.7" transform="rotate(-90 78.3 149.7)">VCC3_3</text>
<text x="95.5" y="149.5">VDD</text>
<text x="96.6" y="144.4">~{CS}</text>
<text x="97.2" y="146.9">DI</text>
<text x="100.9" y="145.8">3</text>
<text x="100.9" y="148.3">4</text>
<text x="123.3" y="147">SD2_DI</text>
<text x="123.3" y="144.5">~{SD2_CS}</text>
<text x="165.8" y="144.2" transform="rotate(-90 165.8 144.2)">3</text>
<text x="167" y="146.7">R31</text>
<text x="167" y="149">470</text>
<text x="175.2" y="148.8">SD 2</text>
<text x="176.3" y="146.5">D4</text>
<text x="37.2" y="150.7">SCLK</text>
<text x="38.1" y="153.3">GND</text>
<text x="39.4" y="155.8">DO</text>
<text x="43.7" y="152.1">6</text>
<text x="43.7" y="154.7">7</text>
<text x="65.2" y="155.9">SD1_DO</text>
<text x="66.2" y="150.8">SD1_CLK</text>
<text x="94.3" y="152">SCLK</text>
<text x="95.2" y="154.5">GND</text>
<text x="100.9" y="150.9">5</text>
<text x="100.9" y="153.4">6</text>
<text x="100.9" y="156">7</text>
<text x="123.3" y="152.1">SD2_CLK</text>
<text x="135.5" y="150.9" transform="rotate(-90 135.5 150.9)">VCC3_3</text>
<text x="161.9" y="150">GND</text>
<text x="165.8" y="153.1" transform="rotate(-90 165.8 153.1)">2</text>
<text x="166.2" y="155.9">Q2</text>
<text x="171.5" y="150.8">L4</text>
<text x="38.2" y="160.9">CD2</text>
<text x="38.2" y="158.3">CD1</text>
<text x="43.1" y="159.8">10</text>
<text x="43.7" y="157.2">9</text>
<text x="65.2" y="158.4">~{SD1_DET}</text>
<text x="95.4" y="159.6">CD1</text>
<text x="96.5" y="157.1">DO</text>
<text x="100.3" y="161">10</text>
<text x="100.9" y="158.5">9</text>
<text x="122.4" y="159.7">~{SD2_DET}</text>
<text x="122.4" y="157.2">SD2_DO</text>
<text x="147.4" y="157.2">~{SD2_CS}</text>
<text x="158.4" y="158.2">1</text>
<text x="165.8" y="160.7" transform="rotate(-90 165.8 160.7)">3</text>
<text x="166.2" y="158.2">BC856</text>
<text x="31.5" y="167.7" transform="rotate(-90 31.5 167.7)">15</text>
<text x="32.6" y="164.1" transform="rotate(-90 32.6 164.1)">SH</text>
<text x="34" y="167.7" transform="rotate(-90 34 167.7)">14</text>
<text x="35.2" y="164.1" transform="rotate(-90 35.2 164.1)">SH</text>
<text x="36.6" y="167.7" transform="rotate(-90 36.6 167.7)">13</text>
<text x="37.7" y="164.1" transform="rotate(-90 37.7 164.1)">SH</text>
<text x="39.1" y="167.7" transform="rotate(-90 39.1 167.7)">12</text>
<text x="40.2" y="164.1" transform="rotate(-90 40.2 164.1)">SH</text>
<text x="41.7" y="167.7" transform="rotate(-90 41.7 167.7)">11</text>
<text x="42.8" y="164.1" transform="rotate(-90 42.8 164.1)">SH</text>
<text x="46.4" y="166.5">GND</text>
<text x="89.8" y="165.4" transform="rotate(-90 89.8 165.4)">SH</text>
<text x="92.3" y="165.4" transform="rotate(-90 92.3 165.4)">SH</text>
<text x="94.8" y="165.4" transform="rotate(-90 94.8 165.4)">SH</text>
<text x="95.4" y="162.2">CD2</text>
<text x="97.4" y="165.4" transform="rotate(-90 97.4 165.4)">SH</text>
<text x="99.9" y="165.4" transform="rotate(-90 99.9 165.4)">SH</text>
<text x="103.5" y="167.8">GND</text>
<text x="161.9" y="166.5">GND</text>
<text x="88.6" y="169" transform="rotate(-90 88.6 169)">15</text>
<text x="91.2" y="169" transform="rotate(-90 91.2 169)">14</text>
<text x="93.7" y="169" transform="rotate(-90 93.7 169)">13</text>
<text x="96.3" y="169" transform="rotate(-90 96.3 169)">12</text>
<text x="98.8" y="169" transform="rotate(-90 98.8 169)">11</text>
<text x="29.8" y="175.4">GND</text>
<text x="87" y="176.7">GND</text>
<text x="10.3" y="185.9">D</text>
<text x="285.3" y="185.9">D</text>
<text x="35" y="199.9">1</text>
<text x="85" y="199.9">2</text>
<text x="135" y="199.9">3</text>
<text x="185" y="199.9">4</text>
<text x="235" y="199.9">5</text>
<text x="285" y="199.9">6</text>
</g>
</svg>
